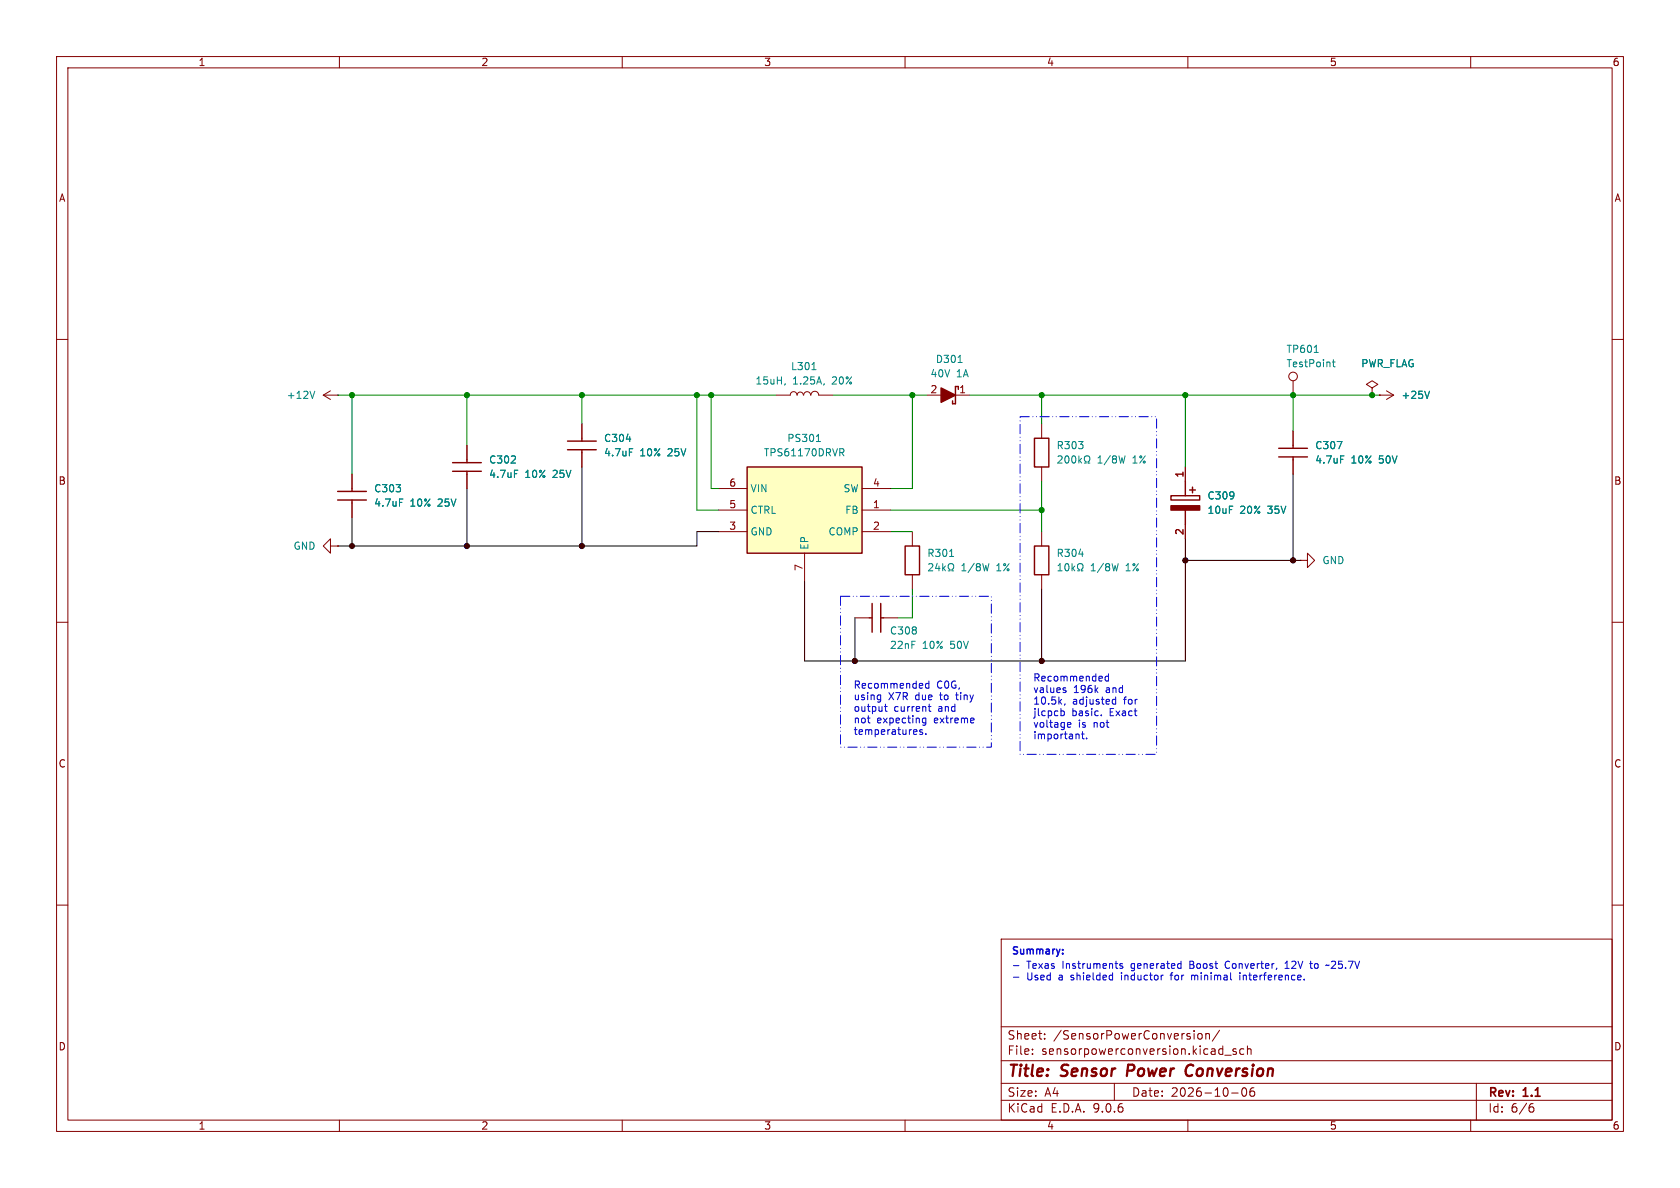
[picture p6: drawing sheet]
<svg xmlns="http://www.w3.org/2000/svg" width="297mm" height="210mm" viewBox="0 0 297 210" stroke-linecap="round" stroke-linejoin="round" font-family="sans-serif">
<g fill="none" stroke="#840000" stroke-width=".18">
<path d="M10 10h277v190h-277zM12 12h273v186h-273zM60 10v2M110 10v2M160 10v2M210 10v2M260 10v2M10 60h2M82.5 78.7v2.6M102.9 74.9v2.6M163.8 69.9h2.6M168.9 69.9h2.5"/>
<path d="M184.1 74.9v2.6M228.6 67.3v2.6M228.6 76.2v2.5M242.6 68.6l1-.7-1-.6-1 .6 1 .7v1.3M242.6 69.9h.1M243.8 69.9h.1M243.8 69.9h2.6M245.1 69.1l1.3 .8M246.4 69.9l-1.3 .7M285 60h2M58.4 96.5v-1.2l-1.3 1.2 1.3 1.3v-1.3h1.3M59.7 96.5h.1"/>
<path d="M62.2 83.8v2.6M62.2 88.9v2.5M82.5 83.8v2.6M102.9 80v2.6M161.3 94v2.5M184.1 82.6v2.5M184.1 94v2.5M209.5 82.6v2.5M209.5 92.7v2.6M228.6 81.3v2.5M229.9 99.1h1.2v-1.3l1.3 1.3-1.3 1.2v-1.2M229.9 99.1h.1"/>
<path d="M10 110h2M151.1 109.2h2.6M156.2 109.2h2.5M161.3 101.6v2.5M184.1 101.6v2.5M285 110h2M10 160h2M177 166h108v32h-108zM285 160h2M60 198v2M110 198v2M160 198v2"/>
<path d="M177 194.5h108M177 191.5h108M177 187.5h108M177 181.5h108M182.5 186.3v.1M182.5 185.5v.1M184.7 183.6v.1M184.7 182.8v.1M197 191.5v3M210 198v2M211.9 182.8l.3-.1 .3 .3v.4l-.3 .3-.3-.1-.2-.2v-.4zM213.2 182.8l.2-.1 .3 .1 .1 .9"/>
<path d="M213.2 182.7v1M215.6 182.1l-1.3 2M216.5 186.5h1.2M217.7 193.2h1.2M218.5 185.5l-.3-.1-.2 .2v.2l.5 .2v.3h-.5M219.7 192.4l.2-.1a.81 .81 0 0 1 .6 .6 .81 .81 0 0 1-.3 .8l-.2 .1a.81 .81 0 0 1-.3-1.4zM219.9 185.5l-.4-.1-.3 .3v.4l.1 .2h.6M220.5 185.5l.2-.1 .4 .1 .1 .9M220.5 184.9v1.5M221.7 192.3a.59 .59 0 0 0-.7 .6v.6l.1 .2 .4 .1 .2-.1 .1-.5-.1-.3h-.5l-.2 .3M260 198v2M261 191.5v6.5"/>
<path d="M270.6 195.7h.4l.2 .3-.1 .5-.5 .1M271 195.1l-.4 .1"/>
<circle cx="228.6" cy="66.5" r=".76"/>
</g>
<path d="M199.5 188.2l-.3 2M209.6 189.7a.63 .63 0 0 0 1 .4M210.6 188.2a.88 .88 0 0 0-1 .9" fill="none" stroke="#840000" stroke-width=".4"/>
<g fill="none" stroke="#840000" stroke-width=".25">
<path d="M100.3 79.5h5.1M100.3 78h5.1M102.9 77.5v.5M102.9 79.5v.5M169.4 68.3h-.5v3.1h-.5v-.5M182.9 77.5h2.5v5.1h-2.5zM226.1 79.2h5M228.6 78.7v.5M59.7 88.4h5.1M59.7 86.9h5.1M62.2 86.4v.5M62.2 88.4v.5"/>
<path d="M80 83.3h5.1M80 81.8h5.1M82.5 81.3v.5M82.5 83.3v.5M160 96.5h2.6v5.1h-2.6zM182.9 96.5h2.5v5.1h-2.5zM207 87.6h5.1v.8h-5.1zM209.5 85.1v2.5M209.5 90.2v2.5M210.3 86.6h1M210.8 86.1v1M226.1 80.8h5"/>
<path d="M228.6 80.8v.5M153.7 109.2h.5M154.2 106.7v5.1M155.7 109.2h.5M155.7 106.7v5.1"/>
</g>
<g fill="#840000" stroke="#840000" stroke-width=".25">
<path d="M207 89.4h5.1v.8h-5.1z"/>
<path d="M166.4 68.6l2.5 1.3-2.5 1.2z"/>
</g>
<g fill="none" stroke="#008484" stroke-width=".18">
<path d="M110.7 77.6h.8M111.3 79.3h.6M169.4 64.1h.7M232.3 62.3h.8M235.5 64h.5M235.7 63.6v1.1l.3 .1M236.4 78h.8l-.5 1.3M252.7 69.2l-.4 1.2M70.6 88.2h.6M90.9 83.1h.7M164.2 99.8l.5-.2 .2 .4-.8 .9h.8M165.7 99.6l-.3 .9h.8"/>
<path d="M166.7 99.6v1.3M167.9 98.4h.7M174.8 99.6l-.3 1.3M187 80.7l.5-.1 .3 .4-.8 .9h.8M188.4 80.7l.2-.1a.68 .68 0 0 1 .4 .6 .68 .68 0 0 1-.4 .7l-.2-.2-.1-.3zM188.4 99.8l.2-.2a.68 .68 0 0 1 .4 .7 .68 .68 0 0 1-.4 .6l-.2-.1-.1-.4zM189.5 99.6v1.3M189.6 80.7l.2-.1a.68 .68 0 0 1 .4 .6 .68 .68 0 0 1-.4 .7l-.2-.2-.1-.3zM190.7 80.6v1.3M190.7 97.9h.8M190.9 81.4l.3 .5M191.2 81l-.5 .5"/>
<path d="M191.7 81.9h.3v-.3a.54 .54 0 0 1-.3-.7 .54 .54 0 0 1 .8-.3 .58 .58 0 0 1-.1 1v.3h.3M197.7 99.6l-.3 1.3M198.9 80.6l-.3 1.3M237 80.6h.6M166 100.1v.8M166.8 100.4l.3 .5M167.1 100.1l-.4 .4M167.6 100.9h.3v-.2a.54 .54 0 0 1-.2-.8 .54 .54 0 0 1 .7-.2 .58 .58 0 0 1-.1 1v.2h.3M187 100.9h.8M187 100l.4-.4v1.3M189.6 100.4l.4 .5M190 100.1l-.5 .4"/>
<path d="M190.5 100.9h.3v-.2a.54 .54 0 0 1-.3-.8 .54 .54 0 0 1 .8-.2 .58 .58 0 0 1-.1 1v.2h.3"/>
</g>
<path d="M132.1 82.6h20.3v15.2h-20.3z" fill="#ffffc2"/>
<path d="M132.1 82.6h20.3v15.2h-20.3z" fill="none" stroke="#840000" stroke-width=".25"/>
<g fill="none" stroke="#840000" stroke-width=".18">
<path d="M57.1 69.9h2.6M57.1 69.9l1.3 .7M58.4 69.1l-1.3 .8M59.7 69.9h.1M82.5 78.7v2.6M102.9 74.9v2.6M140.9 69.8a.59 .59 0 0 0-.6-.6 .59 .59 0 0 0-.6 .6l-2.5 .1M142 69.8l-.1-.3-.4-.2-.4 .2-.2 .4M143.3 69.9a.61 .61 0 0 0-.6-.7 .61 .61 0 0 0-.6 .7M143.4 69.9a.68 .68 0 0 1 .7-.7 .68 .68 0 0 1 .6 .7M144.8 69.9h2.5M228.6 76.2v2.5"/>
<path d="M242.6 69.9h.1M243.8 69.9h.1M62.2 83.8v2.6M62.2 88.9v2.5M82.5 83.8v2.6M102.9 80v2.6M127 86.4h5.1M127 90.2h5.1M127 94h5.1M142.2 97.8v5.1M152.4 86.4h5.1M152.4 90.2h5.1"/>
<path d="M152.4 94h5.1M209.5 82.6v2.5M209.5 92.7v2.6M228.6 81.3v2.5"/>
</g>
<g fill="none" stroke="#008484" stroke-width=".18">
<path d="M55.6 69.2l-.4 1.2M110.7 77.6h.8M111.3 79.3h.6M138.8 67.8l-.1 .3M143.5 65.3h.8M144.3 78h.8M144.6 77l.1-.2v1.2M145.7 67.8v.2M148.5 79.3h.5l.2 .3-.1 .3-.6 .1M148.8 80l.4 .6M236.4 78h.8l-.5 1.3M252.7 69.2l-.4 1.2"/>
<path d="M70.6 88.2h.6M90.9 83.1h.7M237 80.6h.6"/>
</g>
<path d="M62.2 91.4v5.1M82.5 86.4v10.1M102.9 82.6v13.9M127 94h-3.8v2.5h-63.5M209.5 95.3v21.5h-67.3v-13.9M209.5 99.1h20.4M228.6 83.8v15.3M151.1 109.2v7.6M184.1 104.1v12.7" fill="none" stroke="#000" stroke-width=".18"/>
<g fill="none" stroke="#008400" stroke-width=".18">
<path d="M59.7 69.9h77.5M62.2 69.9v13.9M82.5 69.9v8.8M102.9 69.9v5M123.2 69.9v20.3h3.8M125.7 69.9v16.5h1.3M147.3 69.9h16.5M161.3 69.9v16.5h-3.8M171.4 69.9h72.4M184.1 69.9v5M209.5 69.9v12.7M228.6 69.9v6.3"/>
<path d="M157.5 90.2h26.6M157.5 94h3.8M184.1 85.1v8.9M161.3 104.1v5.1h-2.6"/>
</g>
<g fill="none" stroke="#0000c2" stroke-width=".18">
<path d="M196 119.1v1.3M196 119.6l-.4-.1-.2 .3 .1 .5h.5M155.3 122.9h.4M155.7 122.9v1l-.3 .2M155.7 123.6l-.4 .1M156.4 124.9h.4M156.5 124.5v1.1l.3 .1M162.6 129.2v.1l.5 .3-.2 .2h-.3M163.1 127.5l.2 .3 .4-.1M163.7 126.9v1.1l-.3 .2h-.3M163.7 129.7v.1M163.7 127l-.4-.1-.2 .3"/>
<path d="M164.1 124.9h.5M164.2 120.4v1.3M164.2 120.9l-.3-.1-.3 .3 .1 .5h.5M164.3 124.5v1.1l.3 .1M172.1 127l.1 .2-.6 .2M187.7 125.7l.4 .1 .1 .5-.3 .2h-.3M188.1 122l.3 .1 .1 .1-.2 .2h-.3M188.1 121.6h.3M188.3 124.4l-.1 .3M188.8 128.5h.5M188.8 127.8l.3-.1 .2 .3-.6 .1M191.2 129.8h.5"/>
<path d="M191.4 129.3v1.1l.3 .2M192.1 130.5v.1M194.7 126.4v.1M196.8 124.4h.4M196.8 123.7h.4M197.2 123.2v1.3M179.2 170.7h.9M179.2 172.7h.9M196.6 172.4h.1M196.7 172v1.2M196.7 173.2h-.1M198.4 170.4l-.3-.1-.1 .2v.2l.4 .1v.3h-.4"/>
<path d="M207 172.1v1.1M208.7 170.3l.1 .1M208.8 169.9v1.3M208.8 171.1l-.1 .1M210.7 172.4v.8M211 172.4l-.3 .1M216.8 170l-.2 .5 .2 .6M219.2 172.4v.8M227.2 171.2h.7M227.2 170.3l.3-.4v1.3M230.6 173.1v.1M231.5 170.3h.5"/>
<path d="M231.8 171.1l.2 .1M234.6 170.6l.2 .1 .2-.1"/>
</g>
<path d="M179.9 167.4h-.5l-.2 .1M187.9 168.5v.1M187.9 167.9v.1" fill="none" stroke="#0000c2" stroke-width=".25"/>
<path d="M180.3 73.7h24.2v59.7h-24.2zM148.6 105.4h26.7v26.7h-26.7z" fill="none" stroke="#00f" stroke-width=".18" stroke-dasharray="1.6 .6 0 .6 0 .6"/>
<g fill="#008400" stroke="#008400" stroke-width=".18">
<circle cx="184.1" cy="69.9" r=".46"/>
<circle cx="228.6" cy="69.9" r=".46"/>
<circle cx="209.5" cy="69.9" r=".46"/>
<circle cx="242.6" cy="69.9" r=".46"/>
<circle cx="102.9" cy="69.9" r=".46"/>
<circle cx="123.2" cy="69.9" r=".46"/>
<circle cx="161.3" cy="69.9" r=".46"/>
<circle cx="82.5" cy="69.9" r=".46"/>
<circle cx="125.7" cy="69.9" r=".46"/>
<circle cx="62.2" cy="69.9" r=".46"/>
<circle cx="184.1" cy="90.2" r=".46"/>
</g>
<g fill="#000" stroke="#000" stroke-width=".18">
<circle cx="62.2" cy="96.5" r=".46"/>
<circle cx="82.5" cy="96.5" r=".46"/>
<circle cx="102.9" cy="96.5" r=".46"/>
<circle cx="209.5" cy="99.1" r=".46"/>
<circle cx="228.6" cy="99.1" r=".46"/>
<circle cx="151.1" cy="116.8" r=".46"/>
<circle cx="184.1" cy="116.8" r=".46"/>
</g>
<g font-size="2.8" fill="#840000">
<text x="178" y="190.9">Title:</text>
<text x="187.7" y="190.9">Sensor</text>
<text x="200.1" y="190.9">Power</text>
<text x="211.3" y="190.9">Conversion</text>
</g>
<g font-size="2.1" fill="#840000">
<text x="178" y="184">Sheet:</text>
<text x="186.2" y="184">/SensorPowerConversion/</text>
<text x="178" y="186.7">File:</text>
<text x="184.1" y="186.7">sensorpowerconversion.kicad_sch</text>
<text x="178" y="196.9">KiCad</text>
<text x="178" y="194.1">Size:</text>
<text x="184.7" y="194.1">A4</text>
<text x="185.7" y="196.9">E.D.A.</text>
<text x="193.3" y="196.9">9.0.6</text>
<text x="200" y="194.1">Date:</text>
<text x="207" y="194.1">2026-10-06</text>
<text x="263" y="194.3">Rev:</text>
<text x="263" y="196.9">Id:</text>
<text x="267.1" y="196.9">6/6</text>
<text x="269.4" y="194.3">1.1</text>
</g>
<g font-size="1.8" fill="#840000">
<text x="35" y="11.9">1</text>
<text x="85" y="11.9">2</text>
<text x="135" y="11.9">3</text>
<text x="185" y="11.9">4</text>
<text x="235" y="11.9">5</text>
<text x="285" y="11.9">6</text>
<text x="10.3" y="35.9">A</text>
<text x="285.3" y="35.9">A</text>
<text x="164.4" y="69.6">2</text>
<text x="169.5" y="69.6">1</text>
<text x="10.3" y="85.9">B</text>
<text x="128.8" y="86.1">6</text>
<text x="128.8" y="89.9">5</text>
<text x="154.2" y="86.1">4</text>
<text x="154.2" y="89.9">1</text>
<text x="209.3" y="84.5" transform="rotate(-90 209.3 84.5)">1</text>
<text x="285.3" y="85.9">B</text>
<text x="128.8" y="93.7">3</text>
<text x="154.2" y="93.7">2</text>
<text x="209.3" y="94.7" transform="rotate(-90 209.3 94.7)">2</text>
<text x="142" y="101" transform="rotate(-90 142 101)">7</text>
<text x="10.3" y="135.9">C</text>
<text x="285.3" y="135.9">C</text>
<text x="10.3" y="185.9">D</text>
<text x="285.3" y="185.9">D</text>
<text x="35" y="199.9">1</text>
<text x="85" y="199.9">2</text>
<text x="135" y="199.9">3</text>
<text x="185" y="199.9">4</text>
<text x="235" y="199.9">5</text>
<text x="285" y="199.9">6</text>
</g>
<g font-size="1.8" fill="#008484">
<text x="139.7" y="65.6">L301</text>
<text x="165.3" y="64.4">D301</text>
<text x="227.3" y="62.6">TP601</text>
<text x="227.3" y="65.1">TestPoint</text>
<text x="240.5" y="65.1">PWR_FLAG</text>
<text x="50.6" y="70.7">+12V</text>
<text x="133.5" y="68.2">15uH,</text>
<text x="140.1" y="68.2">1.25A,</text>
<text x="147.2" y="68.2">20%</text>
<text x="164.4" y="66.9">40V</text>
<text x="169.1" y="66.9">1A</text>
<text x="247.7" y="70.7">+25V</text>
<text x="86.4" y="82.1">C302</text>
<text x="106.7" y="78.3">C304</text>
<text x="106.7" y="80.9">4.7uF</text>
<text x="113.1" y="80.9">10%</text>
<text x="118.2" y="80.9">25V</text>
<text x="134.9" y="80.9">TPS61170DRVR</text>
<text x="139.1" y="78.3">PS301</text>
<text x="186.7" y="79.6">R303</text>
<text x="194" y="82.1">1/8W</text>
<text x="200.4" y="82.1">1%</text>
<text x="232.4" y="79.6">C307</text>
<text x="232.4" y="82.1">4.7uF</text>
<text x="238.9" y="82.1">10%</text>
<text x="243.9" y="82.1">50V</text>
<text x="66" y="87.2">C303</text>
<text x="66" y="89.8">4.7uF</text>
<text x="72.5" y="89.8">10%</text>
<text x="77.5" y="89.8">25V</text>
<text x="86.4" y="84.7">4.7uF</text>
<text x="92.8" y="84.7">10%</text>
<text x="97.8" y="84.7">25V</text>
<text x="132.6" y="87.2">VIN</text>
<text x="149" y="87.2">SW</text>
<text x="213.4" y="88.5">C309</text>
<text x="132.6" y="91">CTRL</text>
<text x="132.6" y="94.8">GND</text>
<text x="146.4" y="94.8">COMP</text>
<text x="149.3" y="91">FB</text>
<text x="213.4" y="91">10uF</text>
<text x="219.2" y="91">20%</text>
<text x="224.2" y="91">35V</text>
<text x="51.8" y="97.4">GND</text>
<text x="143.1" y="97.3" transform="rotate(-90 143.1 97.3)">EP</text>
<text x="163.8" y="98.7">R301</text>
<text x="169.9" y="101.2">1/8W</text>
<text x="176.3" y="101.2">1%</text>
<text x="186.7" y="98.7">R304</text>
<text x="192.8" y="101.2">1/8W</text>
<text x="199.1" y="101.2">1%</text>
<text x="233.7" y="99.9">GND</text>
<text x="157.2" y="112.4">C308</text>
<text x="157.2" y="114.9">22nF</text>
<text x="163.1" y="114.9">10%</text>
<text x="168.1" y="114.9">50V</text>
</g>
<g font-size="1.8" fill="#0000c2">
<text x="150.8" y="122.1">Recommended</text>
<text x="150.8" y="124.1">using</text>
<text x="157.1" y="124.1">X7R</text>
<text x="161.9" y="124.1">due</text>
<text x="165.6" y="122.1">C0G,</text>
<text x="166.5" y="124.1">to</text>
<text x="169.5" y="124.1">tiny</text>
<text x="182.6" y="120.8">Recommended</text>
<text x="182.6" y="122.8">values</text>
<text x="182.6" y="124.9">10.5k,</text>
<text x="189.6" y="124.9">adjusted</text>
<text x="189.8" y="122.8">196k</text>
<text x="195.6" y="122.8">and</text>
<text x="198.8" y="124.9">for</text>
<text x="150.8" y="126.1">output</text>
<text x="150.8" y="128.2">not</text>
<text x="150.8" y="130.2">temperatures.</text>
<text x="155" y="128.2">expecting</text>
<text x="158" y="126.1">current</text>
<text x="165.2" y="128.2">extreme</text>
<text x="166" y="126.1">and</text>
<text x="182.6" y="126.9">jlcpcb</text>
<text x="182.6" y="129">voltage</text>
<text x="182.6" y="131">important.</text>
<text x="189.5" y="126.9">basic.</text>
<text x="190.6" y="129">is</text>
<text x="193.4" y="129">not</text>
<text x="196.3" y="126.9">Exact</text>
<text x="178.8" y="169.4">Summary:</text>
<text x="181.5" y="171.6">Texas</text>
<text x="181.5" y="173.6">Used</text>
<text x="187.3" y="173.6">a</text>
<text x="187.9" y="171.6">Instruments</text>
<text x="189.6" y="173.6">shielded</text>
<text x="198.7" y="173.6">inductor</text>
<text x="200.2" y="171.6">generated</text>
<text x="207.6" y="173.6">for</text>
<text x="210.8" y="171.6">Boost</text>
<text x="211.5" y="173.6">minimal</text>
<text x="217.3" y="171.6">Converter,</text>
<text x="220.2" y="173.6">interference.</text>
<text x="228" y="171.6">12V</text>
<text x="232.7" y="171.6">to</text>
<text x="235.8" y="171.6">~25.7V</text>
</g>
</svg>
